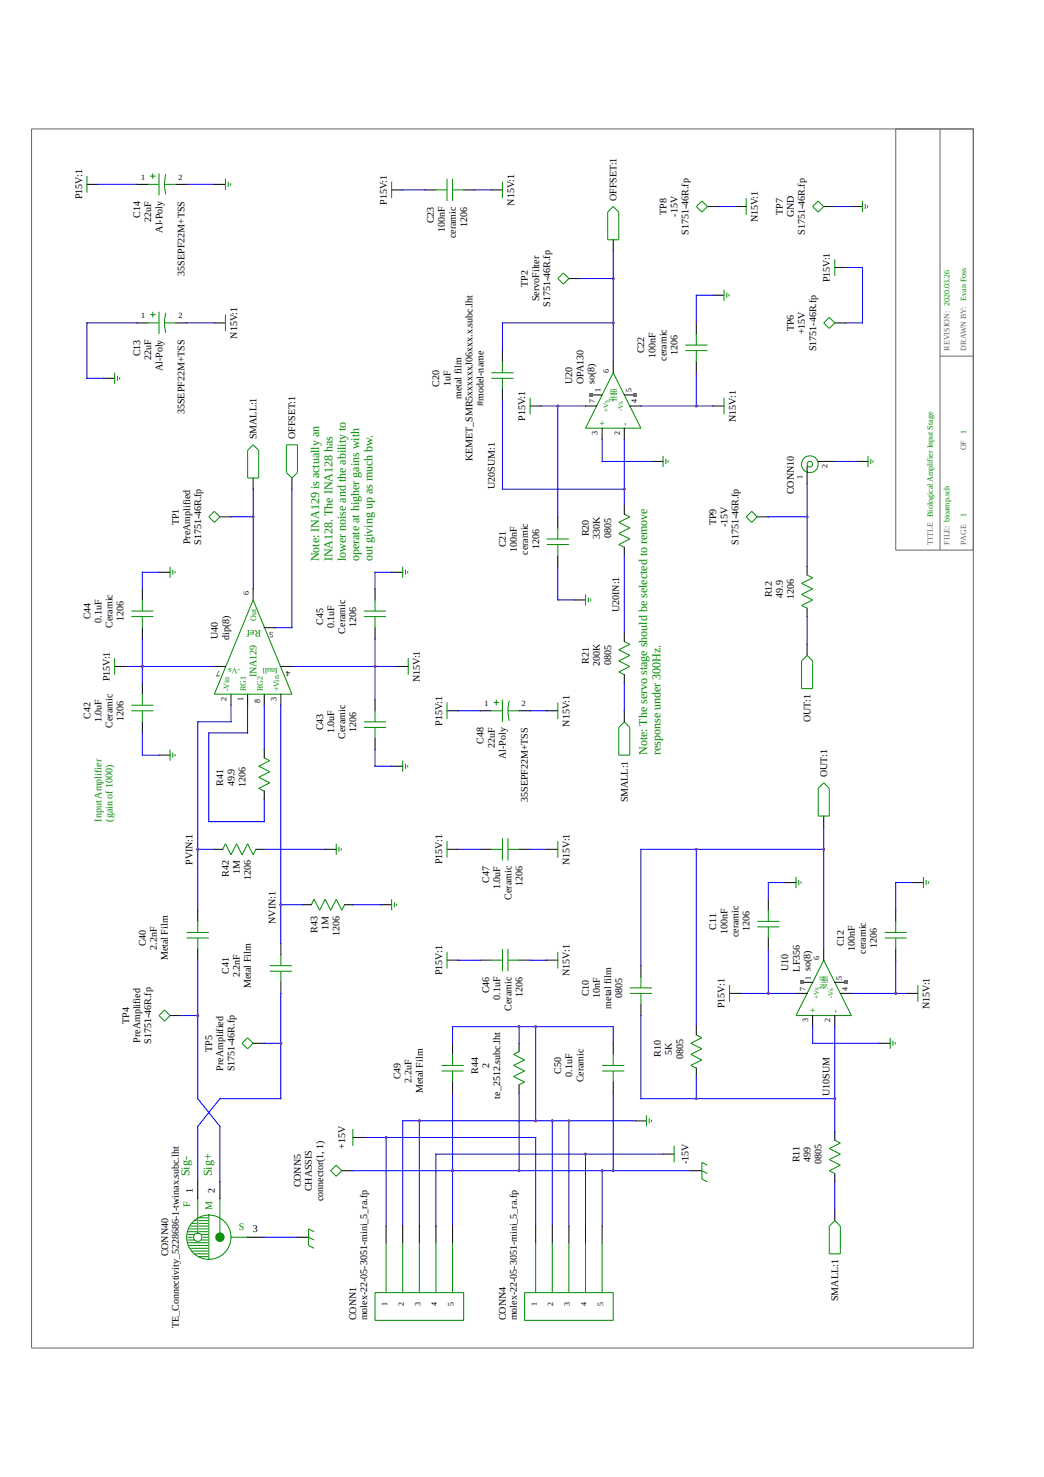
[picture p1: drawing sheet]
<svg xmlns="http://www.w3.org/2000/svg" width="210mm" height="297mm" viewBox="0 0 210 297" stroke-linecap="round" stroke-linejoin="round" font-family="sans-serif">
<path d="M6.3 25.9h189.5v245.2h-189.5zM180.2 25.9h15.6v84.7h-15.6zM189.1 25.9v84.7M189.1 71.6h6.7" fill="none" stroke="#666" stroke-width=".2"/>
<g fill="none" stroke="#00f" stroke-width=".2">
<path d="M19.7 37.1h7.8M37.6 37.1h5.5M81 38.2h4.5M95.5 38.2h3.3M116.7 56h6.6M123.3 50.4v22.3M143.4 59.4h-3.3v5.5M144.5 41.5h3.4M167.9 41.5h3.4M170.1 53.8h3.4v11.1h-3.4M27.5 64.9h-10v11.2h3.3M37.6 64.9h5.5"/>
<path d="M123.3 64.9h-22.2v5.6M140.1 75v6.6M50.9 98.4v20M58.7 98.4v27.8h-3.3M101.1 80.5v17.9h24.5M108.9 81.6h8.9M112.2 81.6v22.3M121.1 88.3v4.5h10M125.6 88.3v13.4M128.9 81.6h14.5M162.3 97.2v16.8M167.9 92.8h4.5"/>
<path d="M32 115.1h-3.4v3.3M46.5 103.9h4.4M78.8 115.1h-3.4v3.3M112.2 114v6.6h3.3M125.6 111.7v15.6M154.5 103.9h7.8M25.3 134h17.8M28.6 128.4v9M58.7 134h21.2M75.4 128.4v12.3M125.6 137.4v5.5M162.3 124v5.6"/>
<path d="M28.6 147.4v4.4h3.4M46.5 141.8v3.4h-6.7v37.8M49.8 141.8v5.6h-7.8v17.8h11.1v-4.4M53.1 141.8v8.9M56.5 141.8v47.9M75.4 150.7v3.4h3.4M92.1 142.9h4.5M106.6 142.9h3.4M39.8 170.8h3.3M53.1 170.8h12.3M92.1 170.8h4.5M106.6 170.8h3.4"/>
<path d="M140.1 170.8v35.6M157.9 177.5h-3.4v3.3M165.7 170.8h-36.8v23.4M165.7 166.3v24.5M183.5 177.5h-3.3v5.5M39.8 193.1v27.8l4.4 5.6v11.1M56.5 199.8v21.1h-12.3l-4.4 5.6v11.1M56.5 181.9h4.4M71 181.9h5.5M92.1 193.1h4.5M106.6 193.1h3.4M149 199.8h11.1"/>
<path d="M154.5 190.8v9M171.3 199.8h11.1M180.2 193.1v6.7M36.4 204.2h3.4M53.1 209.8h3.4M91 209.8v-3.4h32.3v3.4M91 219.8v26.8M104.4 206.4v3.4M104.4 219.8v15.6M107.7 206.4v19M123.3 219.8v15.6M128.9 204.2v16.7h39"/>
<path d="M140.1 216.5v4.4M163.5 206.4v3.4h13.3M167.9 206.4v21.2M71 235.4h67.9M73.2 228.7h34.5v17.9M77.7 228.7v17.9M84.3 225.4v21.2M111.1 225.4v21.2M114.4 225.4v21.2M117.8 232.1v14.5M121.1 235.4v11.2M127.8 225.4h-46.8v21.2"/>
<path d="M133.4 232.1h-45.7v14.5M167.9 237.6v5.6M53.1 248.8h6.7"/>
</g>
<g fill="none" stroke="#000" stroke-width=".2">
<path d="M17.5 37.1h2.2M27.5 37.1h2.2M35.3 37.1h2.3M43.1 37.1h2.2M78.8 38.2h2.2M85.5 38.2h2.2M93.3 38.2h2.2M98.8 38.2h2.3M114.4 56h2.3M123.3 48.2v2.2M142.3 41.5h2.2M143.4 59.4h2.2"/>
<path d="M147.9 41.5h2.2M165.7 41.5h2.2M167.9 53.8h2.2M171.3 41.5h2.2M20.8 76.1h2.3M27.5 64.9h2.2M35.3 64.9h2.3M43.1 64.9h2.2M101.1 70.5v2.2M101.1 78.3v2.2M118.9 79.4h2.2M123.3 72.7v2.3"/>
<path d="M125.6 79.4h2.2M140.1 64.9v2.3M140.1 72.7v2.3M167.9 64.9h2.2M50.9 96.1v2.3M58.7 96.1v2.3M106.6 81.6h2.3M117.8 81.6h2.2M121.1 86.1v2.2M125.6 86.1v2.2M126.7 81.6h2.2M131.1 92.8h2.3"/>
<path d="M143.4 81.6h2.2M162.3 93.9v3.3M164.6 92.8h3.3M172.4 92.8h2.2M28.6 118.4v2.2M32 115.1h2.2M44.2 103.9h2.3M50.9 118.4v2.2M75.4 118.4v2.2M78.8 115.1h2.2M112.2 103.9v2.3M112.2 111.7v2.3"/>
<path d="M125.6 101.7v1.7M125.6 110v1.7M152.3 103.9h2.2M162.3 114v1.6M23.1 134h2.2M28.6 126.2v2.2M28.6 137.4v2.2M43.1 134h2.2M46.5 139.6v2.2M49.8 139.6v2.2M53.1 139.6v2.2M53.1 126.2h2.3"/>
<path d="M56.5 134h2.2M56.5 139.6v2.2M75.4 126.2v2.2M79.9 134h2.2M115.5 120.6h2.3M125.6 127.3v1.7M125.6 135.7v1.7M162.3 122.3v1.7M162.3 129.6v2.2M28.6 145.2v2.2M32 151.8h2.2M53.1 150.7v1.7"/>
<path d="M53.1 159.1v1.7M75.4 140.7v2.2M75.4 148.5v2.2M78.8 154.1h2.2M89.9 142.9h2.2M96.6 142.9h2.2M104.4 142.9h2.2M110 142.9h2.2M125.6 142.9v2.3M43.1 170.8h1.7M51.5 170.8h1.6M65.4 170.8h2.2"/>
<path d="M89.9 170.8h2.2M96.6 170.8h2.2M104.4 170.8h2.2M110 170.8h2.2M157.9 177.5h2.2M165.7 164.1v2.2M183.5 177.5h2.2M39.8 183v2.3M39.8 190.8v2.3M56.5 189.7v2.3M56.5 197.5v2.3M60.9 181.9h1.7"/>
<path d="M69.3 181.9h1.7M76.5 181.9h2.3M89.9 193.1h2.2M96.6 193.1h2.2M104.4 193.1h2.2M110 193.1h2.2M128.9 194.2v2.2M146.7 199.8h2.3M154.5 180.8v2.2M154.5 188.6v2.2M160.1 199.8h2.2M161.2 197.5h2.3"/>
<path d="M165.7 190.8v2.3M167.9 197.5h2.2M169 199.8h2.3M180.2 183v2.3M180.2 190.8v2.3M182.4 199.8h2.2M34.2 204.2h2.2M50.9 209.8h2.2M91 209.8v2.2M91 217.6v2.2M104.4 209.8v1.7M104.4 218.1v1.7"/>
<path d="M123.3 209.8v2.2M123.3 217.6v2.2M128.9 202v2.2M140.1 206.4v1.7M140.1 214.8v1.7M163.5 204.2v2.2M167.9 204.2v2.2M176.8 209.8h2.3M39.8 237.6v3.4M44.2 237.6v3.4M68.7 235.4h2.3M71 228.7h2.2"/>
<path d="M127.8 225.4h2.2M133.4 232.1h2.2M138.9 235.4h2.3M167.9 227.6v1.7M167.9 235.9v1.7M49.8 248.8h3.3M59.8 248.8h2.3M77.7 246.6v3.3M81 246.6v3.3M84.3 246.6v3.3M87.7 246.6v3.3M91 246.6v3.3"/>
<path d="M107.7 246.6v3.3M111.1 246.6v3.3M114.4 246.6v3.3M117.8 246.6v3.3M121.1 246.6v3.3M167.9 243.2v2.2"/>
</g>
<g fill="none" stroke="#008b00" stroke-width=".2">
<path d="M17.5 35.4v3.3M29.7 37.1h2.3M30.2 35.4h1.1M30.7 34.8v1.2M32 34.8v4.5M33.1 37.1h2.2M33.4 35.1l-.3 1.7 .3 2.3M45.3 36v2.2M45.9 36.6v1M46.4 36.9v.4M78.8 36.5v3.4M87.7 38.2h2.2"/>
<path d="M89.9 36v4.4M91 36v4.4M91 38.2h2.3M101.1 36.5v3.4M150.1 39.9v3.3M112.2 56l1.1-1.1 1.1 1.1-1.1 1.1zM123.3 41.5l1.2 1.1v5.6h-2.3v-5.6zM141.2 40.4l1.1 1.1-1.1 1.1-1.1-1.1zM145.6 58.2v2.3M146.2 58.9v1M146.6 59.1v.5M164.6 40.4l1.1 1.1-1.1 1.1-1.1-1.1z"/>
<path d="M167.9 52.1v3.4M173.5 40.4v2.2M174 41v1M174.5 41.3v.5M23.1 75v2.2M23.6 75.6v1M24.1 75.9v.4M29.7 64.9h2.3M30.2 63.3h1.1M30.7 62.7v1.1M32 62.7v4.5M33.1 64.9h2.2"/>
<path d="M33.4 62.9l-.3 1.7 .3 2.3M45.3 63.3v3.3M98.8 76.1h4.5M98.8 75h4.5M101.1 72.7v2.3M101.1 76.1v2.2M106.6 80v3.3M123.3 75l5.6 11.1h-11.1zM137.8 69.4h4.5M137.8 70.5h4.5M140.1 67.2v2.2M140.1 70.5v2.2"/>
<path d="M145.6 80v3.3M165.7 64.9l1.1-1.1 1.1 1.1-1.1 1.1zM49.8 90.6l1.1-1.2 1.1 1.2v5.5h-2.2zM57.6 89.4h2.2v5.6l-1.1 1.1-1.1-1.1zM133.4 91.7v2.2M133.9 92.3v1M134.4 92.6v.4M162.5 93.7l-.2 .2M164.6 92.8h-.1M174.6 91.7v2.2M175.2 92.3v1M175.6 92.6v.4"/>
<path d="M34.2 114v2.2M34.8 114.6v1M35.2 114.8v.5M42 103.9l1.1-1.1 1.1 1.1-1.1 1.1zM81 114v2.2M81.6 114.6v1M82 114.8v.5M110 108.4h4.4M110 109.5h4.4M112.2 106.2v2.2M112.2 109.5v2.2M117.8 119.5v2.3"/>
<path d="M125.6 103.4l1.1 .5-2.2 1.1 2.2 1.2-2.2 1.1 2.2 1.1-2.2 1.1 1.1 .6M150.1 103.9l1.1-1.1 1.1 1.1-1.1 1.1zM162.3 115.6l1.2 .6-2.3 1.1 2.3 1.1-2.3 1.1 2.3 1.1-2.3 1.2 1.1 .5M23.1 132.3v3.4M26.4 124h4.5M26.4 122.9h4.5M28.6 120.6v2.3M28.6 124v2.2M28.6 139.6v2.2M50.9 120.6l7.8 19h-15.6zM73.2 124h4.5M73.2 122.9h4.5"/>
<path d="M75.4 120.6v2.3M75.4 124v2.2M82.1 132.3v3.4M118.3 120.1v1M118.8 120.4v.5M125.6 129l1.1 .6-2.2 1.1 2.2 1.1-2.2 1.1 2.2 1.1-2.2 1.1 1.1 .6M162.3 131.8l1.2 1.1v5.6h-2.3v-5.6zM26.4 141.8h4.5M26.4 142.9h4.5M28.6 142.9v2.3M34.2 150.7v2.3M34.8 151.3v1"/>
<path d="M35.2 151.6v.5M53.1 152.4l1.2 .6-2.3 1.1 2.3 1.1-2.3 1.1 2.3 1.1-2.3 1.1 1.1 .6M73.2 146.3h4.5M73.2 145.2h4.5M75.4 142.9v2.3M75.4 146.3v2.2M81 153v2.2M81.6 153.6v1M82 153.8v.5M89.9 141.3v3.3M98.8 142.9h2.3M99.3 141.3h1.1"/>
<path d="M99.8 140.7v1.1M101.1 140.7v4.5M102.2 142.9h2.2M102.4 140.9l-.2 1.7 .2 2.3M112.2 141.3v3.3M125.6 145.2l1.1 1.1v5.5h-2.2v-5.5zM164.6 158.5l1.1-1.1 1.1 1.1v5.6h-2.2zM44.8 170.8l.5-1.1 1.2 2.2 1.1-2.2 1.1 2.2 1.1-2.2 1.1 2.2M51.5 170.8l-.6 1.1M67.6 169.7v2.2M68.2 170.3v1M68.6 170.6v.4"/>
<path d="M89.9 169.1v3.4M98.8 170.8h2.3M101.1 168.6v4.4M102.2 168.6v4.4M102.2 170.8h2.2M112.2 169.1v3.4M160.1 176.4v2.2M160.7 177v1M161.1 177.2v.5M185.7 176.4v2.2M186.3 177v1M186.8 177.2v.5"/>
<path d="M37.6 187.5h4.4M37.6 188.6h4.4M39.8 185.3v2.2M39.8 188.6v2.2M54.3 194.2h4.4M54.3 195.3h4.4M56.5 192v2.2M56.5 195.3v2.2M62.6 181.9l.6-1.1 1.1 2.2 1.1-2.2 1.1 2.2 1.1-2.2 1.1 2.2 .6-1.1M78.8 180.8v2.2M79.3 181.4v1M79.8 181.7v.5"/>
<path d="M89.9 191.4v3.3M98.8 193.1h2.3M101.1 190.8v4.5M102.2 190.8v4.5M102.2 193.1h2.2M112.2 191.4v3.3M126.7 199.8h4.4M126.7 198.6h4.4M128.9 196.4v2.2M128.9 199.8v2.2M146.7 198.1v3.3M152.3 186.4h4.5"/>
<path d="M152.3 185.3h4.5M154.5 183v2.3M154.5 186.4v2.2M165.7 193.1l5.6 11.1h-11.2zM177.9 187.5h4.5M177.9 188.6h4.5M180.2 185.3v2.2M180.2 188.6v2.2M184.6 198.1v3.3M32 204.2l1.1-1.1 1.1 1.1-1.1 1.1zM48.7 209.8l1.1-1.1 1.1 1.1-1.1 1.1zM88.8 214.2h4.5"/>
<path d="M88.8 215.4h4.5M91 212v2.2M91 215.4v2.2M104.4 211.5l-1.1 .5 2.2 1.1-2.2 1.1 2.2 1.2-2.2 1.1 2.2 1.1-1.1 .5M121.1 214.2h4.5M121.1 215.4h4.5M123.3 212v2.2M123.3 215.4v2.2M140.1 208.1l1.1 .6-2.3 1.1 2.3 1.1-2.3 1.1 2.3 1.1-2.3 1.1 1.2 .6M179.1 208.7v2.2M179.6 209.3v1M180.1 209.6v.4"/>
<path d="M66.5 235.4l1.1-1.1 1.1 1.1-1.1 1.1zM71 227.1v3.3M130 224.3v2.2M130.6 224.9v1M131 225.2v.4M135.6 230.4v3.3M141.2 235.4l1.1 .6M142.3 234.3l-1.1-.6v3.4l1.1 .5M167.9 229.3l1.1 .5-2.2 1.2 2.2 1.1-2.2 1.1 2.2 1.1-2.2 1.1 1.1 .6M37.8 248.8h.9M37.8 249.9h3.9M37.8 249.3h1.1"/>
<path d="M37.8 248.2h1.1M37.8 247.7h1.7M38.1 250.5h3.6M38.1 247.1h1.4M38.4 251h3.3M38.4 246.6h1.1M38.7 251.6h3M38.7 246h.8M39.2 252.1h2.5M39.2 245.4h.3M39.8 241v6.9M40.1 252.7h1.6"/>
<path d="M40.1 247.7h1.6M40.1 247.1h1.6M40.1 246.6h1.6M40.1 246h1.6M40.1 245.4h1.6M40.1 244.9h1.6M40.6 249.3h1.1M40.6 248.2h1.1M40.9 248.8h.8M42 244.3v8.9M44.2 241v6.9M46.5 248.8h3.3"/>
<path d="M62.1 248.8l1.1 .5M63.2 247.7l-1.1-.6v3.4l1.1 .5M75.4 259.9h17.9v5.6h-17.9zM77.7 249.9v10M81 249.9v10M84.3 249.9v10M87.7 249.9v10M91 249.9v10M105.5 259.9h17.8v5.6h-17.8zM107.7 249.9v10M111.1 249.9v10M114.4 249.9v10"/>
<path d="M117.8 249.9v10M121.1 249.9v10M167.9 245.4l1.1 1.2v5.5h-2.2v-5.5z"/>
<circle cx="162.9" cy="93.4" r="1.68"/>
<circle cx="162.9" cy="93.3" r=".56"/>
<circle cx="39.8" cy="248.8" r=".84"/>
<circle cx="42" cy="248.8" r="4.5"/>
</g>
<circle cx="44.2" cy="248.8" r=".84" fill="#008b00" stroke="#008b00" stroke-width=".2"/>
<g fill="#a020f0">
<path d="M75.2 133.8h.4v.4h-.4z"/>
<path d="M28.4 133.8h.4v.4h-.4z"/>
<path d="M50.7 103.7h.4v.4h-.4z"/>
<path d="M56.3 181.7h.4v.4h-.4z"/>
<path d="M39.6 170.6h.4v.4h-.4z"/>
<path d="M39.6 204h.4v.4h-.4z"/>
<path d="M56.3 209.6h.4v.4h-.4z"/>
</g>
<g fill="#f00">
<path d="M118.6 79.1h.6v.7h-.6z"/>
<path d="M127.5 79.1h.6v.7h-.6z"/>
</g>
<g fill="#a020f0">
<path d="M123.1 64.7h.5v.4h-.5z"/>
<path d="M123.1 55.8h.5v.4h-.5z"/>
<path d="M112 81.5h.4v.3h-.4z"/>
<path d="M139.9 81.5h.4v.3h-.4z"/>
<path d="M125.4 98.2h.4v.3h-.4z"/>
</g>
<g fill="#f00">
<path d="M160.9 197.2h.7v.7h-.7z"/>
<path d="M169.8 197.2h.7v.7h-.7z"/>
</g>
<g fill="#a020f0">
<path d="M165.5 170.6h.4v.4h-.4z"/>
<path d="M154.3 199.6h.5v.3h-.5z"/>
<path d="M180 199.6h.4v.3h-.4z"/>
<path d="M167.7 220.7h.4v.4h-.4z"/>
<path d="M139.9 220.7h.4v.4h-.4z"/>
<path d="M139.9 170.6h.4v.4h-.4z"/>
<path d="M162.1 103.7h.5v.4h-.5z"/>
<path d="M123.1 55.8h.5v.4h-.5z"/>
<path d="M56.3 209.6h.4v.4h-.4z"/>
<path d="M39.6 204h.4v.4h-.4z"/>
<path d="M77.5 228.5h.4v.4h-.4z"/>
<path d="M117.6 231.9h.4v.4h-.4z"/>
<path d="M110.9 225.2h.4v.4h-.4z"/>
<path d="M114.2 225.2h.4v.4h-.4z"/>
<path d="M84.1 225.2h.5v.4h-.5z"/>
<path d="M107.5 225.2h.5v.4h-.5z"/>
<path d="M90.8 235.2h.4v.4h-.4z"/>
<path d="M120.9 235.2h.4v.4h-.4z"/>
<path d="M104.2 235.2h.4v.4h-.4z"/>
<path d="M123.1 235.2h.5v.4h-.5z"/>
<path d="M107.5 206.3h.5v.3h-.5z"/>
<path d="M104.2 206.3h.4v.3h-.4z"/>
</g>
<g font-size="2.4" fill="#008b00">
<text x="64.2" y="112.8" transform="rotate(-90 64.2 112.8)">Note: INA129 is actually an</text>
<text x="66.9" y="112.8" transform="rotate(-90 66.9 112.8)">INA128. The INA128 has</text>
<text x="69.6" y="112.8" transform="rotate(-90 69.6 112.8)">lower noise and the ability to</text>
<text x="72.2" y="112.8" transform="rotate(-90 72.2 112.8)">operate at higher gains with</text>
<text x="74.9" y="112.8" transform="rotate(-90 74.9 112.8)">out giving up as much bw.</text>
<text x="130.2" y="151.8" transform="rotate(-90 130.2 151.8)">Note: The servo stage should be selected to remove</text>
<text x="132.9" y="151.8" transform="rotate(-90 132.9 151.8)">response under 300Hz.</text>
<text x="38.1" y="236.5" transform="rotate(-90 38.1 236.5)">Sig-</text>
<text x="42.6" y="236.5" transform="rotate(-90 42.6 236.5)">Sig+</text>
</g>
<g font-size="2">
<text x="16.5" y="40.1" transform="rotate(-90 16.5 40.1)">P15V:1</text>
<text x="77.8" y="41.2" transform="rotate(-90 77.8 41.2)">P15V:1</text>
<text x="103.4" y="41.4" transform="rotate(-90 103.4 41.4)">N15V:1</text>
<text x="124" y="40.4" transform="rotate(-90 124 40.4)">OFFSET:1</text>
<text x="28.2" y="43.8" transform="rotate(-90 28.2 43.8)">C14</text>
<text x="30.4" y="44.6" transform="rotate(-90 30.4 44.6)">22uF</text>
<text x="32.7" y="46.8" transform="rotate(-90 32.7 46.8)">Al-Poly</text>
<text x="87.3" y="44.9" transform="rotate(-90 87.3 44.9)">C23</text>
<text x="89.5" y="46.7" transform="rotate(-90 89.5 46.7)">100nF</text>
<text x="91.7" y="47.9" transform="rotate(-90 91.7 47.9)">ceramic</text>
<text x="93.9" y="45.6" transform="rotate(-90 93.9 45.6)">1206</text>
<text x="134.1" y="43.2" transform="rotate(-90 134.1 43.2)">TP8</text>
<text x="136.3" y="43.6" transform="rotate(-90 136.3 43.6)">-15V</text>
<text x="138.5" y="47.2" transform="rotate(-90 138.5 47.2)">S1751-46R.fp</text>
<text x="152.4" y="44.7" transform="rotate(-90 152.4 44.7)">N15V:1</text>
<text x="157.5" y="43.2" transform="rotate(-90 157.5 43.2)">TP7</text>
<text x="159.7" y="43.7" transform="rotate(-90 159.7 43.7)">GND</text>
<text x="161.9" y="47.2" transform="rotate(-90 161.9 47.2)">S1751-46R.fp</text>
<text x="37.1" y="55.4" transform="rotate(-90 37.1 55.4)">35SEPF22M+TSS</text>
<text x="106.2" y="57.7" transform="rotate(-90 106.2 57.7)">TP2</text>
<text x="166.9" y="56.8" transform="rotate(-90 166.9 56.8)">P15V:1</text>
<text x="108.4" y="60.5" transform="rotate(-90 108.4 60.5)">ServoFilter</text>
<text x="110.7" y="61.7" transform="rotate(-90 110.7 61.7)">S1751-46R.fp</text>
<text x="28.2" y="71.6" transform="rotate(-90 28.2 71.6)">C13</text>
<text x="47.7" y="68.1" transform="rotate(-90 47.7 68.1)">N15V:1</text>
<text x="129.6" y="71.1" transform="rotate(-90 129.6 71.1)">C22</text>
<text x="131.8" y="72" transform="rotate(-90 131.8 72)">100nF</text>
<text x="136.3" y="71.4" transform="rotate(-90 136.3 71.4)">1206</text>
<text x="159.7" y="66.6" transform="rotate(-90 159.7 66.6)">TP6</text>
<text x="161.9" y="67.2" transform="rotate(-90 161.9 67.2)">+15V</text>
<text x="164.1" y="70.6" transform="rotate(-90 164.1 70.6)">S1751-46R.fp</text>
<text x="30.4" y="72.4" transform="rotate(-90 30.4 72.4)">22uF</text>
<text x="32.7" y="74.6" transform="rotate(-90 32.7 74.6)">Al-Poly</text>
<text x="88.4" y="77.7" transform="rotate(-90 88.4 77.7)">C20</text>
<text x="90.6" y="77.6" transform="rotate(-90 90.6 77.6)">1uF</text>
<text x="115.1" y="77.2" transform="rotate(-90 115.1 77.2)">U20</text>
<text x="117.4" y="77.2" transform="rotate(-90 117.4 77.2)">OPA130</text>
<text x="119.6" y="77.2" transform="rotate(-90 119.6 77.2)">so(8)</text>
<text x="134.1" y="72.6" transform="rotate(-90 134.1 72.6)">ceramic</text>
<text x="37.1" y="83.3" transform="rotate(-90 37.1 83.3)">35SEPF22M+TSS</text>
<text x="92.8" y="80.2" transform="rotate(-90 92.8 80.2)">metal film</text>
<text x="97.3" y="81.6" transform="rotate(-90 97.3 81.6)">#model-name</text>
<text x="51.6" y="88.3" transform="rotate(-90 51.6 88.3)">SMALL:1</text>
<text x="59.4" y="88.3" transform="rotate(-90 59.4 88.3)">OFFSET:1</text>
<text x="105.6" y="84.6" transform="rotate(-90 105.6 84.6)">P15V:1</text>
<text x="148" y="84.8" transform="rotate(-90 148 84.8)">N15V:1</text>
<text x="95.1" y="92.8" transform="rotate(-90 95.1 92.8)">KEMET_SMR5xxxxxxJ06xxx.x.subc.lht</text>
<text x="99.5" y="98.4" transform="rotate(-90 99.5 98.4)">U20SUM:1</text>
<text x="159.7" y="99.4" transform="rotate(-90 159.7 99.4)">CONN10</text>
<text x="36" y="105.6" transform="rotate(-90 36 105.6)">TP1</text>
<text x="118.5" y="107.8" transform="rotate(-90 118.5 107.8)">R20</text>
<text x="144.1" y="105.6" transform="rotate(-90 144.1 105.6)">TP9</text>
<text x="146.3" y="106" transform="rotate(-90 146.3 106)">-15V</text>
<text x="38.2" y="109.4" transform="rotate(-90 38.2 109.4)">PreAmplified</text>
<text x="40.5" y="109.6" transform="rotate(-90 40.5 109.6)">S1751-46R.fp</text>
<text x="101.7" y="110.1" transform="rotate(-90 101.7 110.1)">C21</text>
<text x="104" y="111" transform="rotate(-90 104 111)">100nF</text>
<text x="106.2" y="111.6" transform="rotate(-90 106.2 111.6)">ceramic</text>
<text x="108.4" y="110.4" transform="rotate(-90 108.4 110.4)">1206</text>
<text x="120.7" y="108.4" transform="rotate(-90 120.7 108.4)">330K</text>
<text x="122.9" y="108.2" transform="rotate(-90 122.9 108.2)">0805</text>
<text x="148.5" y="109.6" transform="rotate(-90 148.5 109.6)">S1751-46R.fp</text>
<text x="18.2" y="124.5" transform="rotate(-90 18.2 124.5)">C44</text>
<text x="20.4" y="125.2" transform="rotate(-90 20.4 125.2)">0.1uF</text>
<text x="24.9" y="124.9" transform="rotate(-90 24.9 124.9)">1206</text>
<text x="65" y="125.7" transform="rotate(-90 65 125.7)">C45</text>
<text x="71.7" y="126" transform="rotate(-90 71.7 126)">1206</text>
<text x="124.5" y="123.1" transform="rotate(-90 124.5 123.1)">U20IN:1</text>
<text x="155.2" y="120.1" transform="rotate(-90 155.2 120.1)">R12</text>
<text x="157.5" y="120.2" transform="rotate(-90 157.5 120.2)">49.9</text>
<text x="159.7" y="120.4" transform="rotate(-90 159.7 120.4)">1206</text>
<text x="22.6" y="126.3" transform="rotate(-90 22.6 126.3)">Ceramic</text>
<text x="43.8" y="128.4" transform="rotate(-90 43.8 128.4)">U40</text>
<text x="46.1" y="128.6" transform="rotate(-90 46.1 128.6)">dip(8)</text>
<text x="67.2" y="126.3" transform="rotate(-90 67.2 126.3)">0.1uF</text>
<text x="69.4" y="127.4" transform="rotate(-90 69.4 127.4)">Ceramic</text>
<text x="22.1" y="137" transform="rotate(-90 22.1 137)">P15V:1</text>
<text x="84.5" y="137.2" transform="rotate(-90 84.5 137.2)">N15V:1</text>
<text x="118.5" y="133.5" transform="rotate(-90 118.5 133.5)">R21</text>
<text x="120.7" y="134" transform="rotate(-90 120.7 134)">200K</text>
<text x="122.9" y="133.8" transform="rotate(-90 122.9 133.8)">0805</text>
<text x="18.2" y="144.6" transform="rotate(-90 18.2 144.6)">C42</text>
<text x="20.4" y="145.2" transform="rotate(-90 20.4 145.2)">1.0uF</text>
<text x="22.6" y="146.3" transform="rotate(-90 22.6 146.3)">Ceramic</text>
<text x="24.9" y="144.9" transform="rotate(-90 24.9 144.9)">1206</text>
<text x="65" y="146.8" transform="rotate(-90 65 146.8)">C43</text>
<text x="67.2" y="147.5" transform="rotate(-90 67.2 147.5)">1.0uF</text>
<text x="69.4" y="148.6" transform="rotate(-90 69.4 148.6)">Ceramic</text>
<text x="71.7" y="147.2" transform="rotate(-90 71.7 147.2)">1206</text>
<text x="88.9" y="145.9" transform="rotate(-90 88.9 145.9)">P15V:1</text>
<text x="97.3" y="149.6" transform="rotate(-90 97.3 149.6)">C48</text>
<text x="114.6" y="146.1" transform="rotate(-90 114.6 146.1)">N15V:1</text>
<text x="163" y="145.2" transform="rotate(-90 163 145.2)">OUT:1</text>
<text x="99.5" y="150.4" transform="rotate(-90 99.5 150.4)">22uF</text>
<text x="101.7" y="152.6" transform="rotate(-90 101.7 152.6)">Al-Poly</text>
<text x="44.9" y="158" transform="rotate(-90 44.9 158)">R41</text>
<text x="47.1" y="158.1" transform="rotate(-90 47.1 158.1)">49.9</text>
<text x="49.4" y="158.3" transform="rotate(-90 49.4 158.3)">1206</text>
<text x="106.2" y="161.3" transform="rotate(-90 106.2 161.3)">35SEPF22M+TSS</text>
<text x="126.3" y="161.3" transform="rotate(-90 126.3 161.3)">SMALL:1</text>
<text x="166.4" y="156.3" transform="rotate(-90 166.4 156.3)">OUT:1</text>
<text x="38.7" y="173.9" transform="rotate(-90 38.7 173.9)">PVIN:1</text>
<text x="88.9" y="173.8" transform="rotate(-90 88.9 173.8)">P15V:1</text>
<text x="114.6" y="174" transform="rotate(-90 114.6 174)">N15V:1</text>
<text x="46" y="176.4" transform="rotate(-90 46 176.4)">R42</text>
<text x="48.3" y="175.8" transform="rotate(-90 48.3 175.8)">1M</text>
<text x="50.5" y="177" transform="rotate(-90 50.5 177)">1206</text>
<text x="98.4" y="177.5" transform="rotate(-90 98.4 177.5)">C47</text>
<text x="100.6" y="178.8" transform="rotate(-90 100.6 178.8)">1.0uF</text>
<text x="105.1" y="178.2" transform="rotate(-90 105.1 178.2)">1206</text>
<text x="55.4" y="185.8" transform="rotate(-90 55.4 185.8)">NVIN:1</text>
<text x="102.9" y="180.9" transform="rotate(-90 102.9 180.9)">Ceramic</text>
<text x="29.3" y="190.3" transform="rotate(-90 29.3 190.3)">C40</text>
<text x="31.5" y="190.9" transform="rotate(-90 31.5 190.9)">2.2nF</text>
<text x="63.9" y="187.5" transform="rotate(-90 63.9 187.5)">R43</text>
<text x="66.1" y="187" transform="rotate(-90 66.1 187)">1M</text>
<text x="68.3" y="188.2" transform="rotate(-90 68.3 188.2)">1206</text>
<text x="144.1" y="186.9" transform="rotate(-90 144.1 186.9)">C11</text>
<text x="146.3" y="187.8" transform="rotate(-90 146.3 187.8)">100nF</text>
<text x="148.5" y="188.5" transform="rotate(-90 148.5 188.5)">ceramic</text>
<text x="150.8" y="187.3" transform="rotate(-90 150.8 187.3)">1206</text>
<text x="169.7" y="190.3" transform="rotate(-90 169.7 190.3)">C12</text>
<text x="171.9" y="191.2" transform="rotate(-90 171.9 191.2)">100nF</text>
<text x="174.2" y="191.8" transform="rotate(-90 174.2 191.8)">ceramic</text>
<text x="176.4" y="190.6" transform="rotate(-90 176.4 190.6)">1206</text>
<text x="33.8" y="193.1" transform="rotate(-90 33.8 193.1)">Metal Film</text>
<text x="46" y="195.9" transform="rotate(-90 46 195.9)">C41</text>
<text x="48.3" y="196.5" transform="rotate(-90 48.3 196.5)">2.2nF</text>
<text x="88.9" y="196.1" transform="rotate(-90 88.9 196.1)">P15V:1</text>
<text x="114.6" y="196.2" transform="rotate(-90 114.6 196.2)">N15V:1</text>
<text x="158.6" y="195.3" transform="rotate(-90 158.6 195.3)">U10</text>
<text x="160.9" y="195.4" transform="rotate(-90 160.9 195.4)">LF356</text>
<text x="163" y="195.3" transform="rotate(-90 163 195.3)">so(8)</text>
<text x="50.5" y="198.7" transform="rotate(-90 50.5 198.7)">Metal Film</text>
<text x="98.4" y="199.8" transform="rotate(-90 98.4 199.8)">C46</text>
<text x="100.6" y="201.1" transform="rotate(-90 100.6 201.1)">0.1uF</text>
<text x="102.9" y="203.2" transform="rotate(-90 102.9 203.2)">Ceramic</text>
<text x="105.1" y="200.4" transform="rotate(-90 105.1 200.4)">1206</text>
<text x="118.5" y="200.3" transform="rotate(-90 118.5 200.3)">C10</text>
<text x="120.7" y="200.7" transform="rotate(-90 120.7 200.7)">10nF</text>
<text x="122.9" y="202.8" transform="rotate(-90 122.9 202.8)">metal film</text>
<text x="125.1" y="200.7" transform="rotate(-90 125.1 200.7)">0805</text>
<text x="145.8" y="202.8" transform="rotate(-90 145.8 202.8)">P15V:1</text>
<text x="187" y="202.9" transform="rotate(-90 187 202.9)">N15V:1</text>
<text x="26" y="205.9" transform="rotate(-90 26 205.9)">TP4</text>
<text x="28.2" y="209.7" transform="rotate(-90 28.2 209.7)">PreAmplified</text>
<text x="30.4" y="209.9" transform="rotate(-90 30.4 209.9)">S1751-46R.fp</text>
<text x="42.7" y="211.5" transform="rotate(-90 42.7 211.5)">TP5</text>
<text x="44.9" y="215.3" transform="rotate(-90 44.9 215.3)">PreAmplified</text>
<text x="47.1" y="215.5" transform="rotate(-90 47.1 215.5)">S1751-46R.fp</text>
<text x="96.2" y="215.9" transform="rotate(-90 96.2 215.9)">R44</text>
<text x="98.4" y="214.7" transform="rotate(-90 98.4 214.7)">2</text>
<text x="112.9" y="215.9" transform="rotate(-90 112.9 215.9)">C50</text>
<text x="132.9" y="212.6" transform="rotate(-90 132.9 212.6)">R10</text>
<text x="135.2" y="212.1" transform="rotate(-90 135.2 212.1)">5K</text>
<text x="137.4" y="212.9" transform="rotate(-90 137.4 212.9)">0805</text>
<text x="80.6" y="217" transform="rotate(-90 80.6 217)">C49</text>
<text x="82.8" y="217.7" transform="rotate(-90 82.8 217.7)">2.2uF</text>
<text x="85" y="219.9" transform="rotate(-90 85 219.9)">Metal Film</text>
<text x="100.6" y="220.9" transform="rotate(-90 100.6 220.9)">te_2512.subc.lht</text>
<text x="115.1" y="216.6" transform="rotate(-90 115.1 216.6)">0.1uF</text>
<text x="117.3" y="217.6" transform="rotate(-90 117.3 217.6)">Ceramic</text>
<text x="166.9" y="220.4" transform="rotate(-90 166.9 220.4)">U10SUM</text>
<text x="69.4" y="231" transform="rotate(-90 69.4 231)">+15V</text>
<text x="160.8" y="233.7" transform="rotate(-90 160.8 233.7)">R11</text>
<text x="163" y="233.6" transform="rotate(-90 163 233.6)">499</text>
<text x="38.8" y="239.9" transform="rotate(-90 38.8 239.9)">1</text>
<text x="43.2" y="239.9" transform="rotate(-90 43.2 239.9)">2</text>
<text x="60.5" y="238.8" transform="rotate(-90 60.5 238.8)">CONN5</text>
<text x="62.7" y="239.5" transform="rotate(-90 62.7 239.5)">CHASSIS</text>
<text x="138.5" y="234.1" transform="rotate(-90 138.5 234.1)">-15V</text>
<text x="165.3" y="234.1" transform="rotate(-90 165.3 234.1)">0805</text>
<text x="65" y="241.6" transform="rotate(-90 65 241.6)">connector(1, 1)</text>
<text x="50.9" y="247.8">3</text>
<text x="33.8" y="252.6" transform="rotate(-90 33.8 252.6)">CONN40</text>
<text x="168.6" y="261.6" transform="rotate(-90 168.6 261.6)">SMALL:1</text>
<text x="36" y="267.1" transform="rotate(-90 36 267.1)">TE_Connectivity_5228686-1-twinax.subc.lht</text>
<text x="71.7" y="265.5" transform="rotate(-90 71.7 265.5)">CONN1</text>
<text x="73.9" y="265.5" transform="rotate(-90 73.9 265.5)">molex-22-05-3051-mini_5_ra.fp</text>
<text x="101.7" y="265.5" transform="rotate(-90 101.7 265.5)">CONN4</text>
<text x="104" y="265.5" transform="rotate(-90 104 265.5)">molex-22-05-3051-mini_5_ra.fp</text>
</g>
<g font-size="2" fill="#008b00">
<text x="121.8" y="85.6" transform="rotate(-90 121.8 85.6)">+</text>
<text x="126.3" y="85.6" transform="rotate(-90 126.3 85.6)">-</text>
<text x="52.5" y="126.6" transform="rotate(180 52.5 126.6)">Ref</text>
<text x="51.6" y="136.2" transform="rotate(-90 51.6 136.2)">INA129</text>
<text x="20.4" y="165.2" transform="rotate(-90 20.4 165.2)">Input Amplifier</text>
<text x="22.6" y="165.2" transform="rotate(-90 22.6 165.2)">(gain of 1000)</text>
<text x="164.1" y="203.7" transform="rotate(-90 164.1 203.7)">+</text>
<text x="168.6" y="203.7" transform="rotate(-90 168.6 203.7)">-</text>
<text x="38.2" y="242.7" transform="rotate(-90 38.2 242.7)">F</text>
<text x="42.7" y="243.4" transform="rotate(-90 42.7 243.4)">M</text>
<text x="48.1" y="247.2">S</text>
</g>
<g font-size="1.6">
<text x="28.4" y="36.2">1</text>
<text x="35.9" y="36.2">2</text>
<text x="28.4" y="64">1</text>
<text x="35.9" y="64">2</text>
<text x="122.4" y="75" transform="rotate(-90 122.4 75)">6</text>
<text x="119.7" y="81.1" transform="rotate(-90 119.7 81.1)">7</text>
<text x="120.8" y="78.9" transform="rotate(-90 120.8 78.9)">1</text>
<text x="127" y="78.9" transform="rotate(-90 127 78.9)">5</text>
<text x="128.1" y="81.1" transform="rotate(-90 128.1 81.1)">4</text>
<text x="120.2" y="87.5" transform="rotate(-90 120.2 87.5)">3</text>
<text x="124.7" y="87.5" transform="rotate(-90 124.7 87.5)">2</text>
<text x="166.5" y="94.1" transform="rotate(-90 166.5 94.1)">2</text>
<text x="161.4" y="96.4" transform="rotate(-90 161.4 96.4)">1</text>
<text x="50.1" y="119.6" transform="rotate(-90 50.1 119.6)">6</text>
<text x="55" y="127.1" transform="rotate(180 55 127.1)">5</text>
<text x="44.3" y="134.9" transform="rotate(180 44.3 134.9)">7</text>
<text x="58.4" y="134.9" transform="rotate(180 58.4 134.9)">4</text>
<text x="45.6" y="140.9" transform="rotate(-90 45.6 140.9)">2</text>
<text x="48.9" y="140.9" transform="rotate(-90 48.9 140.9)">1</text>
<text x="52.3" y="141.4" transform="rotate(-90 52.3 141.4)">8</text>
<text x="55.6" y="140.9" transform="rotate(-90 55.6 140.9)">3</text>
<text x="97.5" y="142">1</text>
<text x="105" y="142">2</text>
<text x="163.1" y="197" transform="rotate(-90 163.1 197)">1</text>
<text x="164.8" y="193.1" transform="rotate(-90 164.8 193.1)">6</text>
<text x="169.4" y="197" transform="rotate(-90 169.4 197)">5</text>
<text x="162" y="199.2" transform="rotate(-90 162 199.2)">7</text>
<text x="170.5" y="199.2" transform="rotate(-90 170.5 199.2)">4</text>
<text x="162.6" y="205.6" transform="rotate(-90 162.6 205.6)">3</text>
<text x="167" y="205.6" transform="rotate(-90 167 205.6)">2</text>
<text x="77.9" y="262.7" transform="rotate(-90 77.9 262.7)">1</text>
<text x="81.2" y="262.7" transform="rotate(-90 81.2 262.7)">2</text>
<text x="84.6" y="262.7" transform="rotate(-90 84.6 262.7)">3</text>
<text x="87.9" y="262.7" transform="rotate(-90 87.9 262.7)">4</text>
<text x="91.2" y="262.7" transform="rotate(-90 91.2 262.7)">5</text>
<text x="108" y="262.7" transform="rotate(-90 108 262.7)">1</text>
<text x="111.3" y="262.7" transform="rotate(-90 111.3 262.7)">2</text>
<text x="114.6" y="262.7" transform="rotate(-90 114.6 262.7)">3</text>
<text x="118" y="262.7" transform="rotate(-90 118 262.7)">4</text>
<text x="121.3" y="262.7" transform="rotate(-90 121.3 262.7)">5</text>
</g>
<g font-size="1.6" fill="#008b00">
<text x="194.3" y="60.5" transform="rotate(-90 194.3 60.5)">Evan Foss</text>
<text x="194.3" y="87.2" transform="rotate(-90 194.3 87.2)">1</text>
<text x="194.3" y="103.9" transform="rotate(-90 194.3 103.9)">1</text>
<text x="51.5" y="124.8" transform="rotate(-90 51.5 124.8)">Out</text>
<text x="48.3" y="134.4" transform="rotate(180 48.3 134.4)">-Vs</text>
<text x="55.9" y="134.4" transform="rotate(180 55.9 134.4)">Inull</text>
<text x="46.1" y="139" transform="rotate(-90 46.1 139)">-Vin</text>
<text x="49.5" y="139" transform="rotate(-90 49.5 139)">RG1</text>
<text x="52.9" y="139" transform="rotate(-90 52.9 139)">RG2</text>
<text x="56.1" y="139" transform="rotate(-90 56.1 139)">+Vin</text>
</g>
<g font-size="1.6" fill="#666">
<text x="191" y="70.5" transform="rotate(-90 191 70.5)">REVISION: 2020.03.26</text>
<text x="194.3" y="70.5" transform="rotate(-90 194.3 70.5)">DRAWN BY:</text>
<text x="194.3" y="90.6" transform="rotate(-90 194.3 90.6)">OF</text>
<text x="187.6" y="109.5" transform="rotate(-90 187.6 109.5)">TITLE Biological Amplifier Input Stage</text>
<text x="191" y="109.5" transform="rotate(-90 191 109.5)">FILE: bioamp.sch</text>
<text x="194.3" y="109.5" transform="rotate(-90 194.3 109.5)">PAGE</text>
</g>
<g font-size="1.4" fill="#008b00">
<text x="122.4" y="82.8" transform="rotate(-90 122.4 82.8)">+Vs</text>
<text x="123.5" y="80.8" transform="rotate(-90 123.5 80.8)">Trim</text>
<text x="124.2" y="80.8" transform="rotate(-90 124.2 80.8)">Trim</text>
<text x="125.3" y="82.7" transform="rotate(-90 125.3 82.7)">-Vs</text>
<text x="164.7" y="200.9" transform="rotate(-90 164.7 200.9)">+Vs</text>
<text x="165.8" y="198.8" transform="rotate(-90 165.8 198.8)">Null</text>
<text x="166.5" y="198.8" transform="rotate(-90 166.5 198.8)">Null</text>
<text x="167.6" y="200.8" transform="rotate(-90 167.6 200.8)">-Vs</text>
</g>
</svg>
